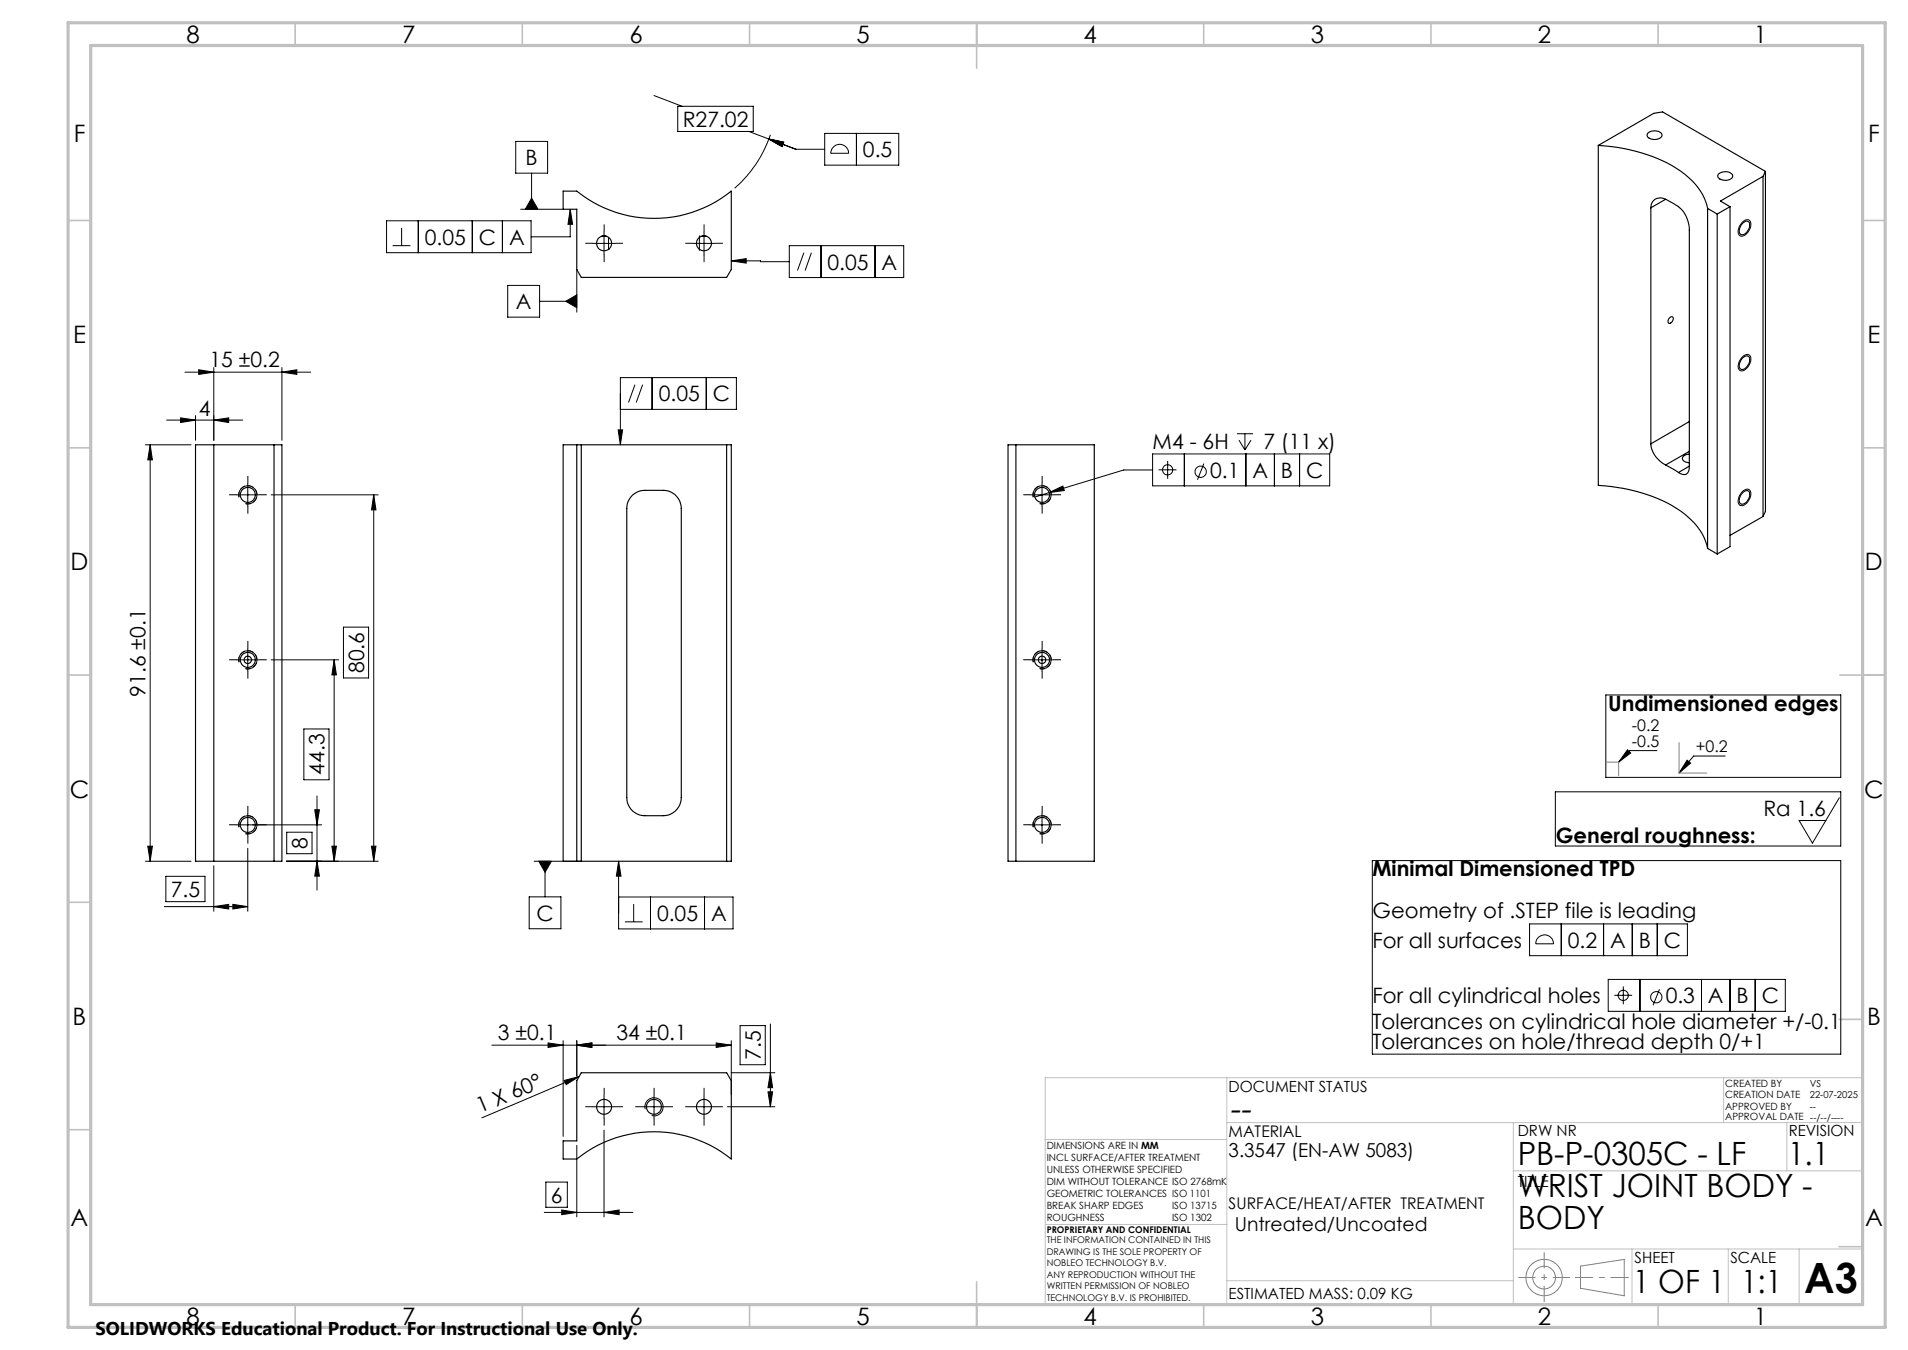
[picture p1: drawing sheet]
<svg xmlns="http://www.w3.org/2000/svg" width="420mm" height="297mm" viewBox="0 0 420 297" stroke-linecap="round" stroke-linejoin="round" font-family="sans-serif">
<g fill="none" stroke="#000" stroke-width=".22">
<path d="M113.5 31.1h7v7h-7zM117 38.1v7.9M144 21l6.1 2.4M149.2 23.4h16.6v5.5h-16.6zM164.9 28.9l4.3 1.7M169.2 30.6l3.3 .7-.3 .9zM169.2 30.6l6 2.2h6.3M169.6 29.7a26.9 26.9 0 0 1-7.9 11.7M181.5 29.3h16.3v7h-16.3zM183.5 32.3a1.96 1.96 0 0 1 2.1-.4 1.96 1.96 0 0 1 1.2 1.8h-3.9l.2-.9zM188.5 29.3v7M85.1 48.6h31.8v7h-31.8z"/>
<path d="M86.4 54h3.9M88.4 50.1v3.9M92.1 48.6v7M104 48.6v7M110.6 48.6v7M114.6 46h9.4M117 43.6l1.4 2.4h-2.8zM125.5 46l.5 3.4h-1zM125.5 46v6.1h-8.6M127 59.3v9.4M130.5 53.5h5M133 51v5.1"/>
<path d="M133.9 52.2v2.7M133.9 54.9h.1M152.5 53.5h5M154 51.9v3.3M154 51.9h.1M155 51v5.1M161 57.4l3.3-.5v1zM161 57.4l12.7 .2M173.7 54h25.2v7.1h-25.2zM177 55.6l-1.5 3.9M178.6 55.6l-1.4 3.9M180.7 54v7.1"/>
<path d="M192.6 54v7.1M383.4 49.1a1.16 1.16 0 0 1 1.9-.3 2.64 2.64 0 0 1-2.1 3.2 1.18 1.18 0 0 1-.5-1.7zM111.8 62.8h7v7h-7zM118.8 66.3h8.2M124.5 66.3l2.5-1.4v2.8zM383.4 78.7l.3-.3a1.01 1.01 0 0 1 1.4-.3 1.01 1.01 0 0 1 .3 1.4 2.54 2.54 0 0 1-2.2 2.1 1.18 1.18 0 0 1-.5-1.7zM32 97.9h10.1M33.1 97.9l.4 3.3h-1zM33.1 97.9v91.6M36.7 92.4h16.7M39.8 91.9l3.2 .5-3.2 .6zM40.7 81.9h27.7"/>
<path d="M43 91.4v5.5M43.7 81.3l3.4 .6-3.4 .5zM47.1 92.4l3.2-.5v1.1zM47.1 80.9v16M62.1 81.9l3.2-.6v1.1zM62.1 80.9v16M136.1 94.6h1l-.5 3.3zM136.6 90.1h25.5v-7h-25.5v14.8M139.8 84.6l-1.4 3.9M141.5 84.6l-1.4 3.9M143.5 83.1v7M155.5 83.1v7"/>
<path d="M253.7 99.9h39v7h-39zM260.7 99.9v7M272.3 95.4h3.5M272.7 96.8l1.3 2.2M274 95.4v3.6M274.2 99.9v7M275.4 96.8l-1.4 2.2M280.5 99.9v7M286.1 99.9v7M52 108.9h5M52.6 109.4a2 2 0 0 1 1.7-2.5 2 2 0 0 1 2.2 2.1 2 2 0 0 1-2.5 1.8M54.5 106.4v5"/>
<path d="M59.7 108.9h23.6M82.3 108.9l.5 3.3h-1zM82.3 108.9v80.6M226.9 108.9h5M227.4 109.4a2 2 0 0 1 1.8-2.5 2 2 0 0 1 2.2 2.1 2 2 0 0 1-2.6 1.8M229.4 106.4v5M231 108.4l3-1.5 .3 1zM231 108.4l-3.2 1M253.7 103.4h-6.3l-16.4 5M255.1 103.4h3.9M257 101.4v3.9M265 102l-1.4 3.5"/>
<path d="M383.4 108.3l.3-.3a1.01 1.01 0 0 1 1.4-.3 1.01 1.01 0 0 1 .3 1.4 2.43 2.43 0 0 1-2.2 2.1 1.15 1.15 0 0 1-.5-1.7zM75.6 138h5.5v11.2h-5.5zM52 145.2h5M52.6 145.7a2 2 0 0 1 1.7-2.5 2 2 0 0 1 2.2 2.1 2 2 0 0 1-2.5 1.8M54.5 142.7v5M59.7 145.2h14.8M73.6 145.2l.4 3.3h-.9zM73.6 145.2v44.3M226.9 145.2h5M227.4 145.7a2 2 0 0 1 1.8-2.5 2 2 0 0 1 2.2 2.1 2 2 0 0 1-2.6 1.8M229.4 142.7v5M353.5 152.9h51.7v18.1h-51.7z"/>
<path d="M54.5 179v5M66.9 160.4h5.5v11.2h-5.5zM69.3 178.1h1l-.5 3.4zM69.8 175.1v20.7M229.4 179v5M342.4 174.2h62.8v11.9h-62.8zM358.2 165l.8 .7-2.7 2zM364.7 165.1h-5.9l-2.5 2.6M371.4 167.2l.7 .7-2.5 2.2zM379.8 166.3h-7l-3.2 3.8M404.9 175.5l-5.9 10-3-5h5.9M32 189.5h10.1"/>
<path d="M32.5 186.2h1l-.4 3.3zM36.2 199.5h18.3M36.5 192.8h8.6v5.6h-8.6zM47.1 199.5l3.2-.5v1zM47.1 190.5v10M51.3 199l3.2 .5-3.2 .5zM52 181.5h18.8M52.6 182a2 2 0 0 1 1.7-2.5 2 2 0 0 1 2.2 2.1 2 2 0 0 1-2.5 1.8M54.5 186.6v13.9M63 189.5h20.3M63.1 183.1h5.6v4.7h-5.6zM69.8 189.5l.5 3.3h-1z"/>
<path d="M73.1 186.2h.9l-.4 3.3zM81.8 186.2h1l-.5 3.3zM116.5 197.3h7v7h-7zM117.6 189.5h10.4M118.6 189.5h2.8l-1.4 2.4zM120 189.5v7.8M136.2 189.5l.5 3.3h-1zM136.2 189.5v14.9h25.2v-7.1h-25.2M139.5 198.9v3.9M143.2 197.3v7.1M155.1 197.3v7.1M226.9 181.5h5"/>
<path d="M227.4 182a2 2 0 0 1 1.8-2.5 2 2 0 0 1 2.2 2.1 2 2 0 0 1-2.6 1.8M302.1 189.3h103.1v42.6h-103.1zM137.5 202.8h4M336.7 203.3h34.7v7h-34.7zM338.7 206.2a1.99 1.99 0 0 1 2.1-.3 1.99 1.99 0 0 1 1.2 1.7h-3.9a1.92 1.92 0 0 1 .6-1.4zM343.7 203.3v7M353 203.3v7M354 215.5h39v7h-39zM355.4 219h3.9M357.3 217v3.9M359.3 203.3v7M361 215.5v7"/>
<path d="M364.8 203.3v7M365.3 217.6l-1.4 3.6M374.5 215.5v7M380.8 215.5v7M386.4 215.5v7M108.3 229.9h52.7M120.6 229.4l3.4 .5-3.4 .5zM124 228.9v21.1M124.2 237.7l3.3-.8-2.9 1.7zM127 229.9l3.3-.5v1zM127 228.9v7.8M127.5 236.9l-21.4 9"/>
<path d="M157.7 229.4l3.3 .5-3.3 .5zM161 236h9.6M161 228.9v11.9M162.9 225.6h5.6v8.6h-5.6zM169.6 236l.5 3.3h-1zM169.6 225.3v18.2M127 252v15.7M130.5 243.5h5M133 241v5M133 248.6v19.1M141.5 243.5h5M142 244a2 2 0 0 1 1.8-2.5 2 2 0 0 1 2.2 2.2 2 2 0 0 1-2.6 1.7"/>
<path d="M144 241v5M152.5 243.5h5M155 241v5M160.1 243.5h10.5M169.1 240.2h1l-.5 3.3zM119.8 266.7h19.5M120.2 260.1h4.7v5.5h-4.7zM123.6 266.2l3.4 .5-3.4 .5zM133 266.7l3.3-.5v1z"/>
<circle cx="257" cy="103.4" r="1.12"/>
<circle cx="264.3" cy="103.8" r="1.24"/>
<circle cx="357.3" cy="219" r="1.13"/>
<circle cx="364.6" cy="219.4" r="1.24"/>
</g>
<g fill="none" stroke="#808080" stroke-width=".22">
<path d="M353.6 167.7h2.7v2.9M369.6 163.4v6.7h6.1M347.9 278.5l9.6-1.4v8l-9.6-1.7z"/>
<circle cx="339.9" cy="281" r="2.51"/>
<circle cx="339.9" cy="281.1" r="4"/>
</g>
<path d="M334.2 281h11.4" fill="none" stroke="#808080" stroke-width=".22" stroke-dasharray="15.2 1.3 1.3 1.3" stroke-dashoffset="11.4" stroke-linecap="butt"/>
<path d="M339.9 275.5v10.9" fill="none" stroke="#808080" stroke-width=".22" stroke-dasharray="15.2 1.3 1.3 1.3" stroke-dashoffset="11.7" stroke-linecap="butt"/>
<path d="M346.7 281h11.8" fill="none" stroke="#808080" stroke-width=".22" stroke-dasharray="15.2 1.3 1.3 1.3" stroke-dashoffset="11.2" stroke-linecap="butt"/>
<g fill="none" stroke="#c0c0c0" stroke-width=".22">
<path d="M270.1 237.1v49.9M379.4 237.1v9.9M410.1 237.1h-180v49.9M230 250.7h40M270.1 247h140M333.1 257.6h77M333.1 247v40M393.3 247v10.6M230.2 269.4h39.9M333.1 274.8h77M359.2 274.8v12.2M380.4 274.8v12.2"/>
<path d="M396 274.8v12.2M270.1 281.8h63"/>
</g>
<g fill="none" stroke="#c0c0c0" stroke-width=".35">
<path d="M65 5v5M115 5v5M165 5v5M215 5v10M265 5v5M315 5v5M365 5v5M15 48.5h5M410 48.5h5M15 98.5h5M410 98.5h5M15 148.5h5"/>
<path d="M405 148.5h10M15 198.5h5M404.8 224.3h5M15 248.5h5M404.8 274.3h5M65 287v5M115 287v5M165 287v5M215 282v10M265 287v5M315 287v5M365 287v5"/>
</g>
<path d="M15 5h400v287h-400zM20 10h390v277h-390z" fill="none" stroke="#c0c0c0" stroke-width=".7"/>
<g fill="#000">
<path d="M231 108.4l3-1.5 .3 1zM124.2 237.7l3.3-.8-2.9 1.7z"/>
<path d="M125.5 46l.5 3.4h-1zM161 57.4l3.3-.5v1zM124.5 66.3l2.5 1.4v-2.8zM117 43.6l1.4 2.4h-2.8zM43.7 81.3l3.4 .6-3.4 .5zM62.1 81.9l3.2-.6v1.1z"/>
<path d="M33.1 97.9l.4 3.3h-1zM32.5 186.2h1l-.4 3.3zM69.3 178.1h1l-.5 3.4zM69.8 189.5l.5 3.3h-1zM82.3 108.9l.5 3.3h-1zM81.8 186.2h1l-.5 3.3z"/>
<path d="M47.1 92.4l3.2-.5v1.1zM39.8 91.9l3.2 .5-3.2 .6zM51.3 199l3.2 .5-3.2 .5zM47.1 199.5l3.2-.5v1z"/>
<path d="M136.1 94.6h1l-.5 3.3zM136.2 189.5l.5 3.3h-1zM118.6 189.5l1.4 2.4 1.4-2.4zM169.2 30.6l3 1.6 .3-.9zM169.2 30.6l3 1.6 .3-.9z"/>
<path d="M371.4 167.2l.7 .7-2.5 2.2zM358.2 165l.8 .7-2.7 2z"/>
<path d="M73.1 186.2h.9l-.4 3.3zM73.6 145.2l.4 3.3h-.9z"/>
<path d="M120.6 229.4l3.4 .5-3.4 .5zM127 229.9l3.3-.5v1z"/>
<path d="M127 229.9l3.3-.5v1zM157.7 229.4l3.3 .5-3.3 .5z"/>
<path d="M169.1 240.2h1l-.5 3.3zM169.6 236l.5 3.3h-1z"/>
<path d="M133 266.7l3.3-.5v1zM123.6 266.2l3.4 .5-3.4 .5z"/>
</g>
<g fill="none" stroke="#000" stroke-width=".25">
<path d="M351.8 32a34.8 34.8 0 0 1 19.1 6.3 12.9 12.9 0 0 1 5 7.6M351.8 32v74.8a34.8 34.8 0 0 1 19.1 6.3 12.9 12.9 0 0 1 5 7.5M351.8 32l12.2-7.1 2-.3 22.6 13.1M362.7 29.3a2.11 2.11 0 0 1 3.1 .3 1.54 1.54 0 0 1-2.2 1 .86 .86 0 0 1-.9-.3 .86 .86 0 0 1 0-1zM378.3 38.3a2.19 2.19 0 0 1 3.1 .3 1.34 1.34 0 0 1-1.9 1 1.04 1.04 0 0 1-1-.3 1.04 1.04 0 0 1-.2-1zM388.1 38.8l-9.4 5.4 2.1 1.3M388.1 38.8v74.8M388.6 37.7l-.5 1.1M388.6 37.7v74.8l-.5 1.1M124 42h3a27.1 27.1 0 0 0 34 0v17.3l-1.1 1.7h-31.9l-1-1.7v-13.3h-3zM132.5 52h1M154.5 52h1"/>
<path d="M363.4 45.7v51.9M366.6 43.8l.8 .4a6.7 6.7 0 0 1 4.5 6.4v51.9M366.6 43.8a2.1 2.1 0 0 0-2.2 0 2.1 2.1 0 0 0-1 1.9M366.6 43.8l-3.2 1.9M375.9 45.9l2.1 1.2M375.9 45.9v74.7M378 47.1v74.8M380.8 45.5l-2.8 1.6M380.8 45.5v74.8l-2.8 1.6M383.6 49.1a.84 .84 0 0 1 1.1-.4 .84 .84 0 0 1 .5 1.1 1.95 1.95 0 0 1-2 1.8 1.79 1.79 0 0 1 .4-2.5zM367.5 70a.49 .49 0 0 1 .8-.2 .49 .49 0 0 1-.1 .8l-.3 .3a.46 .46 0 0 1-.7 .1 .46 .46 0 0 1 0-.7zM383.6 78.7a.84 .84 0 0 1 1.1-.4 .84 .84 0 0 1 .5 1.1 1.95 1.95 0 0 1-2 1.8 1.79 1.79 0 0 1 .4-2.5z"/>
<path d="M43 97.9h19.1v91.6h-19.1zM47.1 97.9v91.6M60.3 97.9v91.6M124 97.9h37v91.6h-37zM127 97.9v91.6M128 97.9v91.6M159.9 97.9v91.6M221.9 97.9h19v91.6h-19zM223.6 97.9v91.6M363.4 97.6a5.7 5.7 0 0 0 3.2 4.7M371.9 99.9a1.13 1.13 0 0 0-1.4 1.3l.6 .5 .8 .1M371.9 92.7l-8.5 4.9"/>
<path d="M371.9 99.3l-5.3 3M139.3 108.8l.5-.3a3.5 3.5 0 0 1 2.2-.6h4a3.9 3.9 0 0 1 4 4v63.6a4 4 0 0 1-4 4h-4a3.9 3.9 0 0 1-4-4v-63.6a4 4 0 0 1 1.3-3.1zM366.6 102.3l2.9 1.7M371.9 102.5a1.35 1.35 0 0 1-1.6 1.8l-.8-.3M371.9 102.5l-2.4 1.5M383.6 108.4a.83 .83 0 0 1 1.1-.4 .83 .83 0 0 1 .5 1 1.87 1.87 0 0 1-2 1.9 1.75 1.75 0 0 1 .4-2.5zM388.1 113.6l-7.3 4.2M375.9 120.6l2.1 1.3M128 236h31.9l1.1 1.7v17.3a27.1 27.1 0 0 0-34 0h-3v-4h3v-13.3z"/>
<circle cx="133" cy="53.5" r="1.65"/>
<circle cx="155" cy="53.5" r="1.65"/>
<circle cx="54.5" cy="108.9" r="1.65"/>
<circle cx="229.4" cy="108.9" r="1.65"/>
<circle cx="54.5" cy="145.2" r=".82"/>
<circle cx="54.5" cy="145.2" r="1.65"/>
<circle cx="229.4" cy="145.2" r=".82"/>
<circle cx="229.4" cy="145.2" r="1.65"/>
<circle cx="54.5" cy="181.5" r="1.65"/>
<circle cx="229.4" cy="181.5" r="1.65"/>
<circle cx="133" cy="243.5" r="1.65"/>
<circle cx="144" cy="243.5" r="1.65"/>
<circle cx="155" cy="243.5" r="1.65"/>
</g>
<path d="M54 110.8a2 2 0 0 0 2.6-1.8 2 2 0 0 0-2.2-2.1 2 2 0 0 0-1.8 2.5M228.9 110.8a2 2 0 0 0 2.5-1.8 2 2 0 0 0-2.2-2.1 2 2 0 0 0-1.7 2.5M54 147.1a2 2 0 0 0 2.6-1.8 2 2 0 0 0-2.2-2.1 2 2 0 0 0-1.8 2.5M228.9 147.1a2 2 0 0 0 2.5-1.8 2 2 0 0 0-2.2-2.1 2 2 0 0 0-1.7 2.5M54 183.4a2 2 0 0 0 2.6-1.8 2 2 0 0 0-2.2-2.1 2 2 0 0 0-1.8 2.5M228.9 183.4a2 2 0 0 0 2.5-1.8 2 2 0 0 0-2.2-2.1 2 2 0 0 0-1.7 2.5" fill="none" stroke="#000" stroke-width=".22" stroke-dasharray="1.3 .6" stroke-dashoffset=".2" stroke-linecap="butt"/>
<g fill="none" stroke="#000" stroke-width=".22" stroke-dasharray="15.2 1.3 1.3 1.3" stroke-linecap="butt">
<path d="M130.5 53.5h-1.7M133 51v-1.6M133 56v1.7M135.5 53.5h1.6M152.5 53.5h-1.7M155 51v-1.6M155 56v1.7M157.5 53.5h1.6M52.1 108.9h-1.7M54.6 106.4v-1.7M54.6 111.4v1.6M57.1 108.9h1.6"/>
<path d="M226.9 108.9h-1.7M229.4 106.4v-1.7M229.4 111.4v1.6M231.9 108.9h1.6M52.1 145.2h-1.7M54.6 142.7v-1.7M54.6 147.7v1.6M57.1 145.2h1.6M226.9 145.2h-1.7M229.4 142.7v-1.7M229.4 147.7v1.6M231.9 145.2h1.6"/>
<path d="M54.6 179v-1.7M229.4 179v-1.7M52.1 181.5h-1.7M54.6 184v1.6M57.1 181.5h1.6M226.9 181.5h-1.7M229.4 184v1.6M231.9 181.5h1.6M130.5 243.5h-1.7M133 241v-1.7M133 246v1.6M135.5 243.5h1.6"/>
<path d="M141.5 243.5h-1.7M144 241v-1.7M144 246v1.6M146.5 243.5h1.6M152.5 243.5h-1.7M155 241v-1.7M155 246v1.6M157.5 243.5h1.6"/>
</g>
<text font-size="9.2" x="397.2" y="284.5">A3</text>
<text font-size="7.3" x="270.4" y="246.3">--</text>
<g font-size="7.1">
<text x="334.1" y="256.2">PB-P-0305C - LF</text>
<text x="393.6" y="256.2">1.1</text>
<text x="334.1" y="263.3">WRIST JOINT BODY -</text>
<text x="334.1" y="270.3">BODY</text>
<text x="359.4" y="284.5">1 OF 1</text>
<text x="383.3" y="284.5">1:1</text>
</g>
<g font-size="5.3">
<text x="41" y="9.5">8</text>
<text x="88.5" y="9.5">7</text>
<text x="138.5" y="9.5">6</text>
<text x="188.5" y="9.5">5</text>
<text x="238.5" y="9.5">4</text>
<text x="288.5" y="9.5">3</text>
<text x="338.5" y="9.5">2</text>
<text x="386" y="9.5">1</text>
<text x="16.2" y="31.3">F</text>
<text x="411.2" y="31.3">F</text>
<text x="16.1" y="75.5">E</text>
<text x="411.1" y="75.5">E</text>
<text x="15.5" y="125.5">D</text>
<text x="410.5" y="125.5">D</text>
<text x="15.4" y="175.5">C</text>
<text x="410.4" y="175.5">C</text>
<text x="16" y="225.5">B</text>
<text x="411" y="225.5">B</text>
<text x="15.5" y="269.8">A</text>
<text x="410.5" y="269.8">A</text>
<text x="41" y="291.5">8</text>
<text x="88.5" y="291.5">7</text>
<text x="138.5" y="291.5">6</text>
<text x="188.5" y="291.5">5</text>
<text x="238.5" y="291.5">4</text>
<text x="288.5" y="291.5">3</text>
<text x="338.5" y="291.5">2</text>
<text x="386" y="291.5">1</text>
</g>
<g font-size="4.7">
<text x="150.3" y="27.9">R27.02</text>
<text x="190" y="34.6">0.5</text>
<text x="115.7" y="36.4">B</text>
<text x="93.5" y="53.8">0.05</text>
<text x="105.4" y="53.8">C</text>
<text x="112.1" y="53.8">A</text>
<text x="182.2" y="59.3">0.05</text>
<text x="194.1" y="59.3">A</text>
<text x="113.6" y="68">A</text>
<text x="46.1" y="80.8">15 ±0.2</text>
<text x="145" y="88.3">0.05</text>
<text x="156.9" y="88.3">C</text>
<text x="43.7" y="91.4">4</text>
<text x="253.7" y="98.8">M4 - 6H</text>
<text x="278.1" y="98.8">7 (11 x)</text>
<text x="266.4" y="105.1">0.1</text>
<text x="275.7" y="105.1">A</text>
<text x="282" y="105.1">B</text>
<text x="287.5" y="105.1">C</text>
<text x="80.2" y="148.1" transform="rotate(-90 80.2 148.1)">80.6</text>
<text x="32.1" y="153.2" transform="rotate(-90 32.1 153.2)">91.6 ±0.1</text>
<text x="354" y="156.4">Undimensioned edges</text>
<text x="71.4" y="170.5" transform="rotate(-90 71.4 170.5)">44.3</text>
<text x="388.2" y="179.5">Ra 1.6</text>
<text x="342.5" y="185.5">General roughness:</text>
<text x="67.7" y="186.7" transform="rotate(-90 67.7 186.7)">8</text>
<text x="37.6" y="197.3">7.5</text>
<text x="302.1" y="192.8">Minimal Dimensioned TPD</text>
<text x="118.1" y="202.6">C</text>
<text x="144.6" y="202.6">0.05</text>
<text x="156.5" y="202.6">A</text>
<text x="302.1" y="201.9">Geometry of .STEP file is leading</text>
<text x="302.1" y="208.5">For all surfaces</text>
<text x="345.1" y="208.5">0.2</text>
<text x="354.4" y="208.5">A</text>
<text x="360.7" y="208.5">B</text>
<text x="366.3" y="208.5">C</text>
<text x="302.1" y="220.7">For all cylindrical holes</text>
<text x="366.7" y="220.7">0.3</text>
<text x="376" y="220.7">A</text>
<text x="382.3" y="220.7">B</text>
<text x="387.8" y="220.7">C</text>
<text x="302.1" y="226.3">Tolerances on cylindrical hole diameter +/-0.1</text>
<text x="109.6" y="228.9">3 ±0.1</text>
<text x="135.7" y="228.9">34 ±0.1</text>
<text x="167.5" y="233.2" transform="rotate(-90 167.5 233.2)">7.5</text>
<text x="302.1" y="230.9">Tolerances on hole/thread depth 0/+1</text>
<text x="105.7" y="244.9" transform="rotate(-23 105.7 244.9)">1 X 60°</text>
<text x="121.2" y="264.6">6</text>
</g>
<g font-size="4.2">
<text x="270.4" y="254.6">3.3547 (EN-AW 5083)</text>
<text x="271.8" y="270.8">Untreated/Uncoated</text>
</g>
<text font-size="4.1" x="21" y="293.7">SOLIDWORKS Educational Product. For Instructional Use Only.</text>
<g font-size="3.5">
<text x="359.2" y="160.9">-0.2</text>
<text x="359.2" y="164.3">-0.5</text>
<text x="373.3" y="165.5">+0.2</text>
<text x="270.4" y="250.1">MATERIAL</text>
<text x="270.4" y="266">SURFACE/HEAT/AFTER TREATMENT</text>
</g>
<g font-size="3.4">
<text x="270.4" y="240.2">DOCUMENT STATUS</text>
<text x="334.1" y="250">DRW NR</text>
<text x="393.7" y="250">REVISION</text>
<text x="334.1" y="261.1">TITLE</text>
<text x="359.8" y="277.9">SHEET</text>
<text x="380.9" y="277.9">SCALE</text>
<text x="270.4" y="285.7">ESTIMATED MASS: 0.09 KG</text>
</g>
<g font-size="2.2">
<text x="379.7" y="239.1">CREATED BY</text>
<text x="379.7" y="244.2">APPROVED BY</text>
<text x="379.7" y="241.6">CREATION DATE</text>
<text x="379.7" y="246.5">APPROVAL DATE --/--/----</text>
<text x="230.4" y="252.7">DIMENSIONS ARE IN MM</text>
<text x="230.4" y="255.4">INCL SURFACE/AFTER TREATMENT</text>
<text x="230.4" y="258">UNLESS OTHERWISE SPECIFIED</text>
<text x="230.4" y="260.7">DIM WITHOUT TOLERANCE ISO 2768mK</text>
<text x="230.4" y="263.3">GEOMETRIC TOLERANCES ISO 1101</text>
<text x="230.4" y="266">BREAK SHARP EDGES</text>
<text x="230.4" y="268.6">ROUGHNESS</text>
<text x="258" y="266">ISO 13715</text>
<text x="258" y="268.7">ISO 1302</text>
</g>
<g font-size="2.1">
<text x="398.4" y="239.1">VS</text>
<text x="398.4" y="244.2">--</text>
<text x="398.4" y="241.7">22-07-2025</text>
</g>
<g font-size="2">
<text x="230.4" y="271.3">PROPRIETARY AND CONFIDENTIAL</text>
<text x="230.4" y="273.5">THE INFORMATION CONTAINED IN THIS</text>
<text x="230.4" y="276.1">DRAWING IS THE SOLE PROPERTY OF</text>
<text x="230.4" y="278.6">NOBLEO TECHNOLOGY B.V.</text>
<text x="230.4" y="281.1">ANY REPRODUCTION WITHOUT THE</text>
<text x="230.4" y="283.6">WRITTEN PERMISSION OF NOBLEO</text>
<text x="230.4" y="286.2">TECHNOLOGY B.V. IS PROHIBITED.</text>
</g>
</svg>
